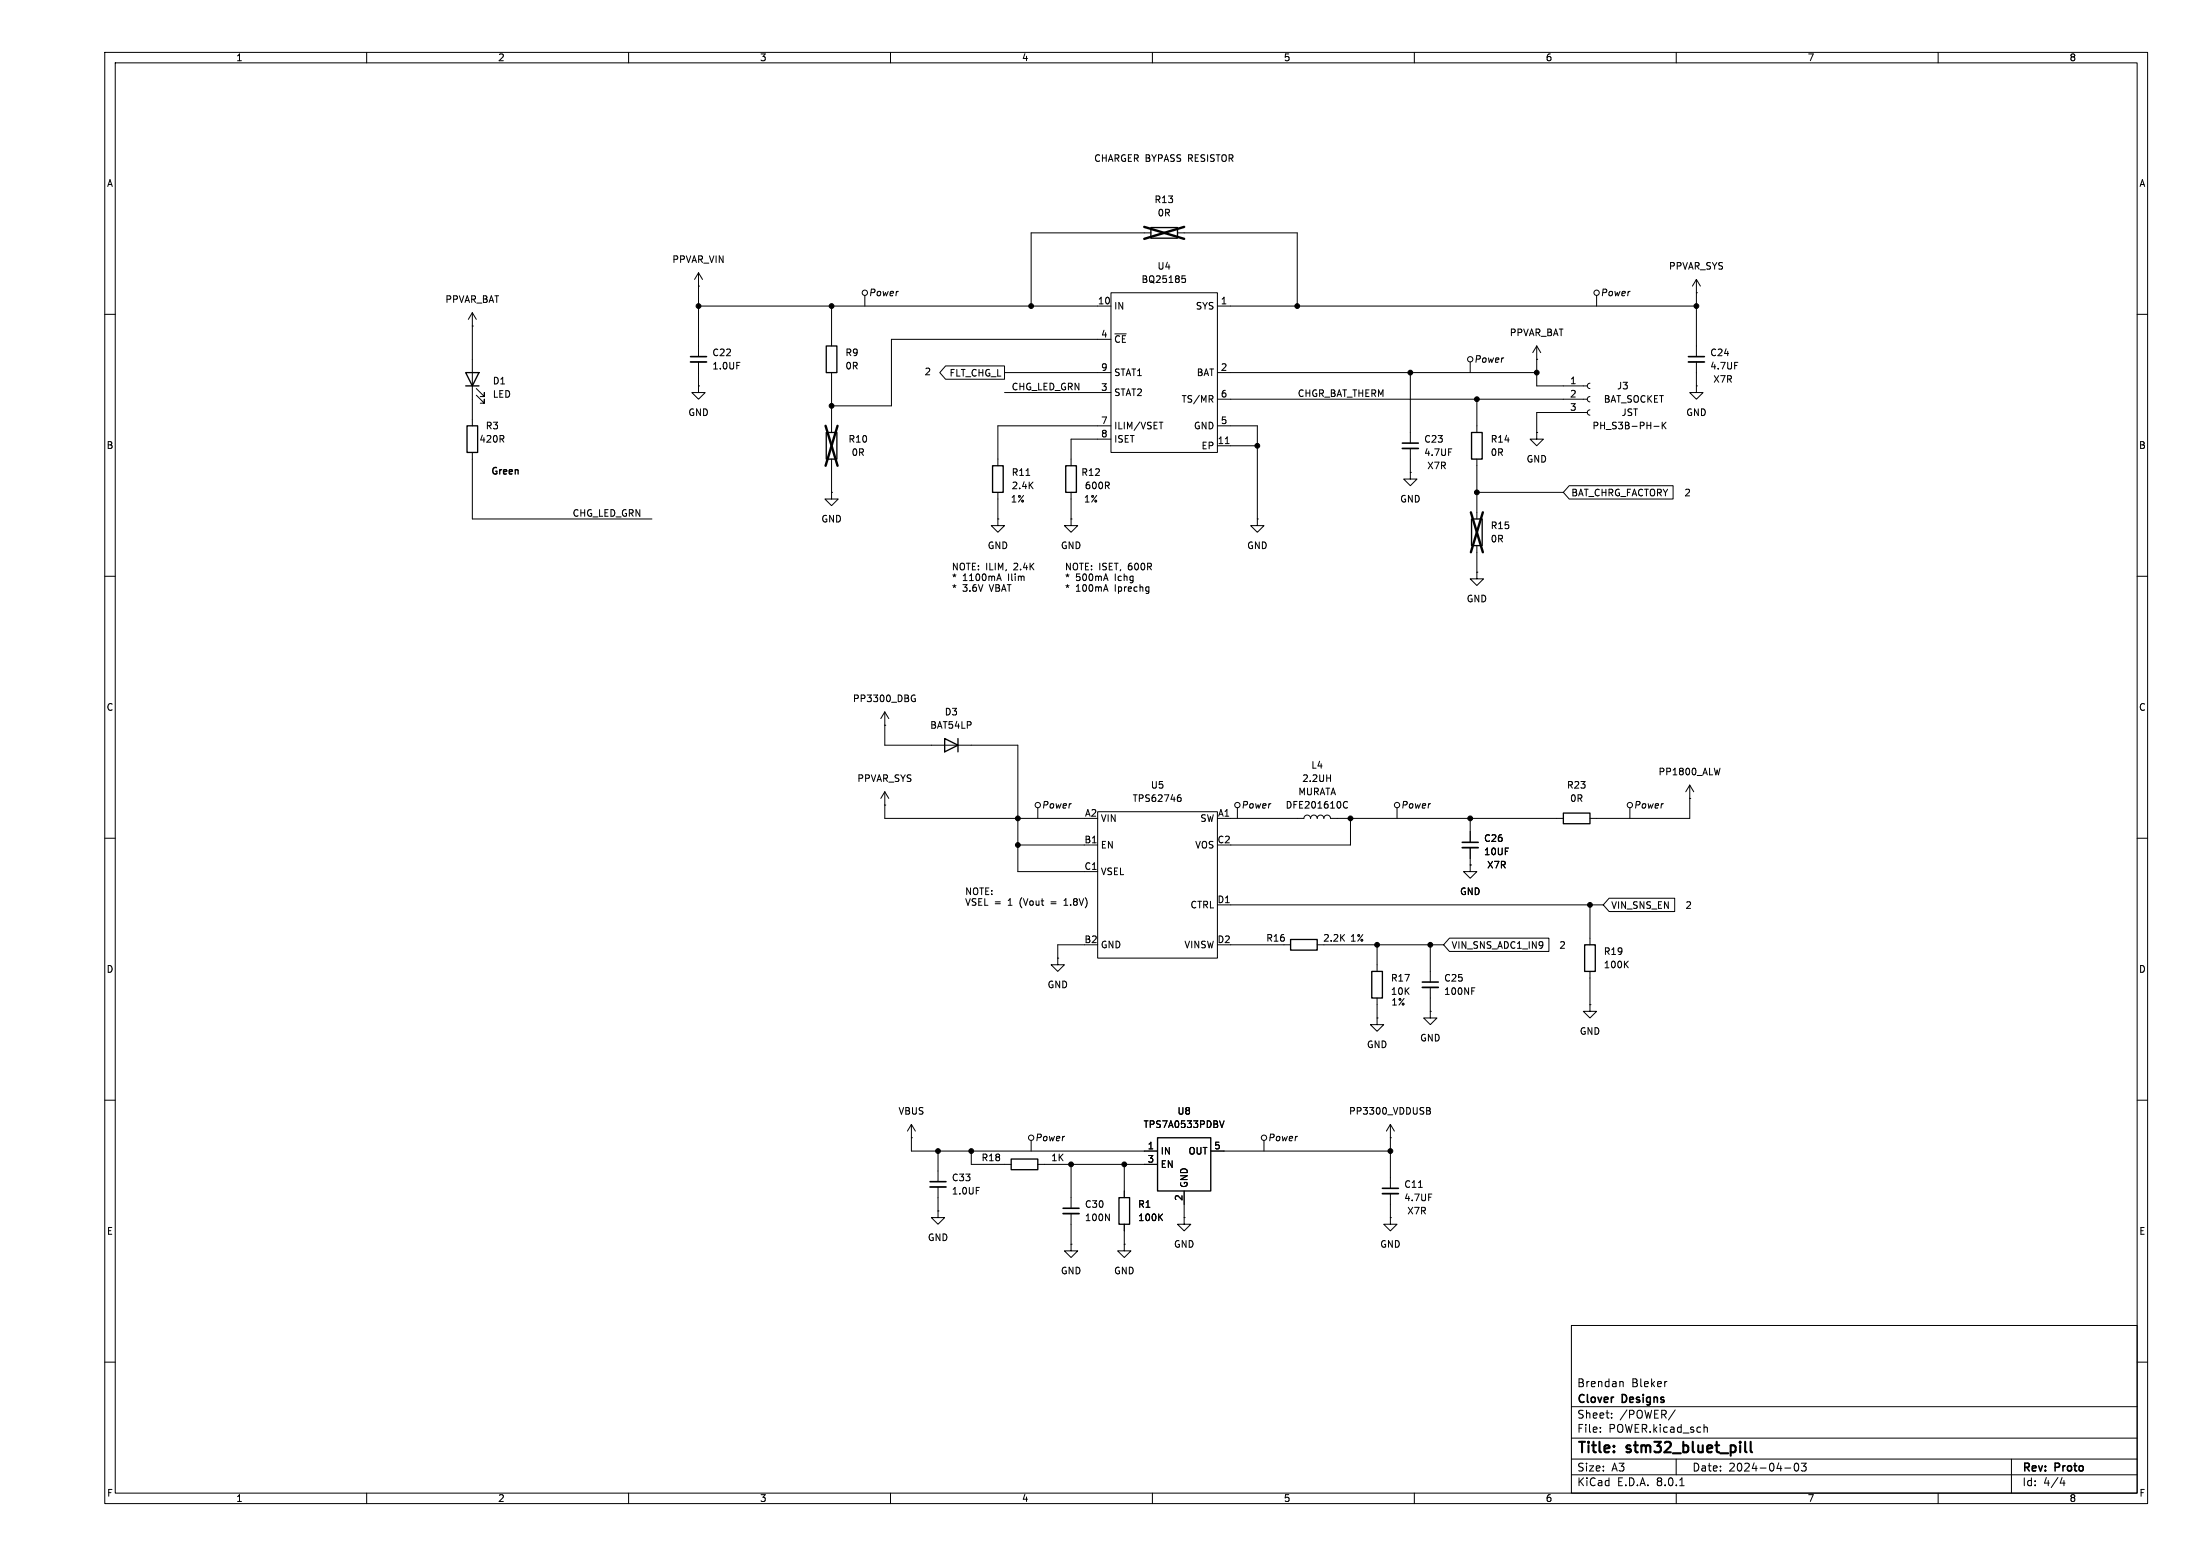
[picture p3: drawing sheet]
<svg xmlns="http://www.w3.org/2000/svg" width="420mm" height="297mm" viewBox="0 0 420 297" stroke-linecap="round" stroke-linejoin="round" font-family="sans-serif">
<g fill="none" stroke="#000" stroke-width=".19">
<path d="M20 10h390v277h-390zM22 12h386v273h-386zM70 10v2M120 10v2M170 10v2M220 10v2M270 10v2M320 10v2M370 10v2M20 60h2M90.2 59.7v21.6M90.2 59.7l-.8 1.3"/>
<path d="M90.2 59.7l.7 1.3M133.3 54.6h.1M133.3 58.4h78.8M133.3 52.1l-.7 1.2M133.3 52.1v16M133.3 52.1l.8 1.2M158.7 58.4v7.6M165.1 56.4v2M212.1 55.9h20.3v30.5h-20.3zM219.7 44.5h-22.9v13.9M224.8 44.5h22.8v13.9M225.7 52.6h.6"/>
<path d="M225.8 53.1h.3l.2 .3-.1 .5h-.4M232.4 58.4h91.4M304.8 56.4v2M323.8 55.9h.1M323.8 53.3l-.7 1.3M323.8 53.3v14.8M323.8 53.3l.8 1.3M408 60h2M90.2 62.2h.1M90.9 75.4l1.6 1.6v-.8v.8h-.8M90.9 74.2l1.6 1.5v-.8v.8h-.8M133.3 73.7v1.2h1.3l-1.3 1.3-1.2-1.3h1.2"/>
<path d="M133.3 73.7h.1M133.3 69.1v4.6M158.7 71.1v11.5M180.5 69.8h11.3v2.6h-11.3l-1.1-1.3zM191.8 71.1h20.3M191.8 74.9h20.3M212.1 64.8h-41.9v12.7h-11.5M231.1 76.2l.5 .6M231.5 75.6v.5M232.4 71.1h61M232.4 76.2h70.6M269.2 71.1v13.5"/>
<path d="M280.7 69.1v2M281.9 76.2v6.4M293.4 68.6h.1M293.4 66l-.8 1.3M293.4 66v7.7h9.6M293.4 66l.7 1.3M303 78.7h-9.6v3.9M303.5 78.2l-.3 .2-.2 .3 .2 .4 .3 .1M303.5 75.7l-.3 .1-.2 .4 .2 .4 .3 .1M303.5 73.2l-.3 .1-.2 .4 .2 .3 .3 .2M323.8 73.7v1.2h1.3l-1.3 1.3-1.2-1.3h1.2M323.8 73.7h.1"/>
<path d="M323.8 69.1v4.6M90.2 86.4v12.7h34.3M158.7 94v1.3h1.3l-1.3 1.2-1.2-1.2h1.2M158.7 94h.1M158.7 87.6v6.4M190.5 99.1v1.2h1.3l-1.3 1.3-1.3-1.3h1.3M190.5 99.1h.1M190.5 94v5.1M195.9 90.7h.7M204.5 99.1v1.2h1.2l-1.2 1.3-1.3-1.3h1.3M204.5 99.1h.1M204.5 94v5.1"/>
<path d="M212.1 83.8h-7.6v5.1M212.1 81.3h-21.6v7.6M221.3 80.6h.7M232.4 81.3h7.6v17.8M232.4 85.1h7.6M233.9 84.7h.7M240 99.1v1.2h1.3l-1.3 1.3-1.2-1.3h1.2M240 99.1h.1M269.2 90.2v1.2h1.3l-1.3 1.3-1.2-1.3h1.2M269.2 90.2h.1M269.2 85.6v4.6M281.9 87.6v11.5"/>
<path d="M281.9 94h16.5M293.4 82.6v1.2h1.2l-1.2 1.3-1.3-1.3h1.3M293.4 82.6h.1M299.6 92.7h19.8v2.6h-19.8l-1.2-1.3zM315.7 81.4h1M317.3 80.6v1.3M317.5 81.1l.5 .8M318 80.6l-.7 .7M20 110h2M190.4 110.5h.6M190.7 109.5l.4 1.3M281.9 109.2v1.3h1.3l-1.3 1.3-1.2-1.3h1.2"/>
<path d="M281.9 109.2h.1M281.9 104.1v5.1M408 110h2M168.9 138.4h.1M168.9 135.9l-.8 1.3M168.9 135.9v6.3h25.4v24.2h15.2M168.9 135.9l.8 1.3M174.2 132.7h.5M174.5 133.4h.2v.4l-.5 .1M20 160h2M168.9 153.7h.1M168.9 151.1v5.1h38.1"/>
<path d="M168.9 151.1l-.8 1.3M168.9 151.1l.8 1.3M198.1 154.2v2M209.5 154.9h22.9v28h-22.9zM225 152.2l.4 .1 .1 .1-.1 .5-.4 .1M225.4 151.7l-.4 .1M232.4 156.2h16.5a.64 .64 0 0 1 .7-.6 .64 .64 0 0 1 .6 .6 .64 .64 0 0 1 .6-.6 .64 .64 0 0 1 .7 .6 .64 .64 0 0 1 .6-.6 .64 .64 0 0 1 .6 .6 .64 .64 0 0 1 .7-.6 .64 .64 0 0 1 .6 .6h44.4M236.2 154.2v2M256.6 154.1l.3 .1 .3-.1M257.2 153.1l-.3-.1-.3 .2M257.8 156.2v5.1h-22.9M266.7 154.2v2"/>
<path d="M280.7 156.2v4.6M311.1 154.2v2M322.6 152.4h.1M322.6 149.9v6.3h-19.1M322.6 149.9l-.8 1.2M322.6 149.9l.7 1.2M328.4 146.6l-.3 1.3M408 160h2M194.3 161.3h15.2M203.1 172.8h.7M203.4 171.7l-.3 .2M232.4 172.7h73.7"/>
<path d="M276.7 179.1h19v2.5h-19l-1.1-1.3zM280.7 165.1v1.3h1.2l-1.2 1.2-1.3-1.2h1.3M280.7 165.1h.1M280.7 161.8v3.3M303.5 172.7v7.6M307.2 171.4h12.5v2.6h-12.5l-1.1-1.3zM201.9 182.9v1.3h1.3l-1.3 1.2-1.2-1.2h1.2M201.9 182.9h.1M207 180.3h-5.1v2.6M234.9 180.3h11.5M251.5 180.3h24.1M262.9 194.3v1.3h1.3l-1.3 1.3-1.3-1.3h1.3"/>
<path d="M262.9 194.3h.1M262.9 180.3v5.1M262.9 190.5v3.8M273 193v1.3h1.3l-1.3 1.3-1.2-1.3h1.2M273 193h.1M273 180.3v7.2M273 188.5v4.5M281 188.5h.6M303.5 191.8v1.2h1.3l-1.3 1.3-1.2-1.3h1.2M303.5 191.8h.1M303.5 185.4v6.4M310.3 184l.5 .7"/>
<path d="M310.8 183.5l-.7 .7M20 210h2M174 217.2h.1M174 214.6l-.8 1.3M174 214.6v5.1h47M174 214.6l.8 1.3M179.1 219.7v5.9M185.4 219.7v2.5h7.6M196.8 217.7v2M231.1 219.7h34.3M232.8 213.9l.5 1.3 .4-1.3M241.3 217.7v2"/>
<path d="M265.4 217.2h.1M265.4 214.6v12.2M265.4 214.6l-.7 1.3M265.4 214.6l.8 1.3M272.4 211.4l.6 .1v.3l-.2 .2M272.4 212h.4M272.8 212l.3 .2-.1 .3-.6 .2M408 210h2M179.1 231.1v1.3h1.2l-1.2 1.3-1.3-1.3h1.3M179.1 231.1h.1M179.1 226.6v4.5M198.1 222.2h22.9"/>
<path d="M204.5 237.5v1.3h1.2l-1.2 1.2-1.3-1.2h1.3M204.5 237.5h.1M204.5 222.2v8.4M204.5 231.6v5.9M211.1 231.7l.7 1.3v-1.3M214.6 237.5v1.3h1.3l-1.3 1.2-1.2-1.2h1.2M214.6 237.5h.1M214.6 222.2v6.4M214.6 233.7v3.8M221.4 232.3l.5 .7M221.9 231.7l-.7 .7M226.1 232.4v1.3h1.2l-1.2 1.2-1.3-1.2h1.3"/>
<path d="M226.1 232.4h.1M226.1 227.3v5.1M265.4 232.4v1.3h1.3l-1.3 1.2-1.2-1.2h1.2M265.4 232.4h.1M265.4 227.8v4.6M270.8 226.6h.7M20 260h2M300 253h108v32h-108zM408 260h2M300 278.5h108M300 274.5h108M300 268.5h108"/>
<path d="M305.5 273.2v.2M305.5 272.5v.1M307.7 270.5v.2M307.7 269.8v.1M309.4 263.7h.3l.2 .2v.8M318.2 263.7l-.3 .1M319.8 269.1l-1.3 1.9M320 278.5v3M325.4 272.5h.5v.9M342.7 279.4l.2-.1a.8 .8 0 0 1 .5 .7 .8 .8 0 0 1-.5 .8 1 1 0 0 1-.2-1.4zM343.9 279.3h.9l-.5 .6 .4 .1v.6l-.2 .2-.6-.2M384 278.5v6.5"/>
<path d="M70 285v2M120 285v2M170 285v2M220 285v2M270 285v2M300 281.5h108M320 285v2M320.7 283.6h.8M340.7 280.2h1.2M370 285v2M393.7 282l-.4 1.1h.9M394 282.6v1"/>
<circle cx="165.1" cy="55.9" r=".51"/>
<circle cx="304.8" cy="55.9" r=".51"/>
<circle cx="280.7" cy="68.6" r=".51"/>
<circle cx="198.1" cy="153.7" r=".51"/>
<circle cx="236.2" cy="153.7" r=".51"/>
<circle cx="266.7" cy="153.7" r=".51"/>
<circle cx="311.1" cy="153.7" r=".51"/>
<circle cx="196.9" cy="217.2" r=".51"/>
<circle cx="241.3" cy="217.2" r=".51"/>
</g>
<path d="M333.3 277.1l.1 .1M334.2 275.2v1.7l.3 .3" fill="none" stroke="#000" stroke-width=".4"/>
<g fill="none" stroke="#000" stroke-width=".25">
<path d="M219.7 43.4h5.1v2.1h-5.1zM88.9 71.1h2.5l-1.2 2.6zM88.9 73.7h2.5M157.7 66h2.1v5.1h-2.1zM89.2 81.3h2v5.1h-2zM157.7 82.6h2.1v5h-2.1zM189.5 88.9h2v5.1h-2zM203.5 88.9h2v5.1h-2zM280.9 82.6h2.1v5h-2.1zM280.9 99.1h2.1v5h-2.1zM180.3 141l2.6 1.2-2.6 1.3zM182.9 141v2.5"/>
<path d="M298.4 155.2h5.1v2h-5.1zM246.4 179.3h5.1v2.1h-5.1zM261.9 185.4h2v5.1h-2zM302.5 180.3h2v5.1h-2zM221 217.2h10.1v10.1h-10.1zM193 221.2h5.1v2.1h-5.1zM213.6 228.6h2v5.1h-2z"/>
</g>
<path d="M131.8 69.1h3.1M322.3 69.1h3.1M267.7 85.6h3.1M279.1 161.8h3.1M271.5 188.5h3.1M177.5 226.6h3.1M202.9 231.6h3.1M263.9 227.8h3.1" fill="none" stroke="#000" stroke-width=".33"/>
<path d="M131.8 68.1h3.1M322.3 68.1h3.1M267.7 84.6h3.1M279.1 160.8h3.1M271.5 187.5h3.1M177.5 225.6h3.1M202.9 230.6h3.1M263.9 226.8h3.1" fill="none" stroke="#000" stroke-width=".3"/>
<path d="M218.4 43.3l7.7 2.3M226.1 43.3l-7.7 2.3M157.6 81.3l2.3 7.6M159.9 81.3l-2.3 7.6M280.8 97.8l2.3 7.6M283.1 97.8l-2.3 7.6" fill="none" stroke="#000" stroke-width=".46"/>
<g fill="#000" stroke="#000" stroke-width=".19">
<circle cx="133.3" cy="58.4" r=".46"/>
<circle cx="158.7" cy="58.4" r=".46"/>
<circle cx="196.8" cy="58.4" r=".46"/>
<circle cx="247.6" cy="58.4" r=".46"/>
<circle cx="323.8" cy="58.4" r=".46"/>
<circle cx="158.7" cy="77.5" r=".46"/>
<circle cx="269.2" cy="71.1" r=".46"/>
<circle cx="281.9" cy="76.2" r=".46"/>
<circle cx="293.4" cy="71.1" r=".46"/>
<circle cx="240" cy="85.1" r=".46"/>
<circle cx="281.9" cy="94" r=".46"/>
<circle cx="194.3" cy="156.2" r=".46"/>
<circle cx="257.8" cy="156.2" r=".46"/>
<circle cx="280.7" cy="156.2" r=".46"/>
<circle cx="194.3" cy="161.3" r=".46"/>
<circle cx="303.5" cy="172.7" r=".46"/>
<circle cx="262.9" cy="180.3" r=".46"/>
<circle cx="273" cy="180.3" r=".46"/>
<circle cx="179.1" cy="219.7" r=".46"/>
<circle cx="185.4" cy="219.7" r=".46"/>
<circle cx="265.4" cy="219.7" r=".46"/>
<circle cx="204.5" cy="222.2" r=".46"/>
<circle cx="214.6" cy="222.2" r=".46"/>
</g>
<g font-size="2.8">
<text x="301" y="277.9">Title:</text>
<text x="310.6" y="277.9">stm32_bluet_pill</text>
</g>
<g font-size="2.1">
<text x="301" y="268.2">Clover</text>
<text x="301" y="265">Brendan</text>
<text x="309.7" y="268.2">Designs</text>
<text x="311.4" y="265">Bleker</text>
<text x="301" y="273.7">File:</text>
<text x="301" y="271">Sheet:</text>
<text x="307.1" y="273.7">POWER.kicad_sch</text>
<text x="309.2" y="271">/POWER/</text>
<text x="301" y="281.1">Size:</text>
<text x="307.6" y="281.1">A3</text>
<text x="323" y="281.1">Date:</text>
<text x="330" y="281.1">2024-04-03</text>
<text x="386" y="281.3">Rev:</text>
<text x="392.4" y="281.3">Proto</text>
<text x="301" y="283.9">KiCad</text>
<text x="308.7" y="283.9">E.D.A.</text>
<text x="316.3" y="283.9">8.0.1</text>
<text x="386" y="283.9">Id:</text>
<text x="390.1" y="283.9">4/4</text>
</g>
<g font-size="1.8">
<text x="45" y="11.9">1</text>
<text x="95" y="11.9">2</text>
<text x="145" y="11.9">3</text>
<text x="195" y="11.9">4</text>
<text x="245" y="11.9">5</text>
<text x="295" y="11.9">6</text>
<text x="345" y="11.9">7</text>
<text x="395" y="11.9">8</text>
<text x="20.3" y="35.9">A</text>
<text x="208.8" y="31.1">CHARGER BYPASS RESISTOR</text>
<text x="408.3" y="35.9">A</text>
<text x="220.3" y="39">R13</text>
<text x="220.9" y="41.5">0R</text>
<text x="128.3" y="50.4">PPVAR_VIN</text>
<text x="220.9" y="51.7">U4</text>
<text x="318.5" y="51.7">PPVAR_SYS</text>
<text x="84.9" y="58">PPVAR_BAT</text>
<text x="165.8" y="56.7">Power</text>
<text x="209.5" y="58.2">10</text>
<text x="212.6" y="59.3">IN</text>
<text x="217.8" y="54.2">BQ25185</text>
<text x="228.2" y="59.3">SYS</text>
<text x="233" y="58.2">1</text>
<text x="305.5" y="56.7">Power</text>
<text x="210.1" y="64.5">4</text>
<text x="212.6" y="65.6">~{CE}</text>
<text x="288.1" y="64.4">PPVAR_BAT</text>
<text x="135.9" y="70.7">1.0UF</text>
<text x="135.9" y="68.2">C22</text>
<text x="161.3" y="68.2">R9</text>
<text x="161.3" y="70.7">0R</text>
<text x="176.4" y="71.8">2</text>
<text x="210.1" y="70.9">9</text>
<text x="212.6" y="72">STAT1</text>
<text x="228.4" y="72">BAT</text>
<text x="233" y="70.9">2</text>
<text x="281.4" y="69.4">Power</text>
<text x="326.4" y="68.2">C24</text>
<text x="326.4" y="70.7">4.7UF</text>
<text x="94" y="73.6">D1</text>
<text x="94" y="76.1">LED</text>
<text x="181.2" y="72.1">FLT_CHG_L</text>
<text x="193" y="74.6">CHG_LED_GRN</text>
<text x="210.1" y="74.7">3</text>
<text x="212.6" y="75.8">STAT2</text>
<text x="225.5" y="77.1">TS/MR</text>
<text x="233" y="75.9">6</text>
<text x="247.6" y="75.9">CHGR_BAT_THERM</text>
<text x="299.6" y="73.4">1</text>
<text x="299.6" y="75.9">2</text>
<text x="306.1" y="77.1">BAT_SOCKET</text>
<text x="308.6" y="74.5">J3</text>
<text x="327" y="73.3">X7R</text>
<text x="92.6" y="82.1">R3</text>
<text x="131.3" y="79.6">GND</text>
<text x="210.1" y="81">7</text>
<text x="210.1" y="83.6">8</text>
<text x="212.6" y="82.1">ILIM/VSET</text>
<text x="227.8" y="82.1">GND</text>
<text x="233" y="81">5</text>
<text x="299.6" y="78.5">3</text>
<text x="303.9" y="82.1">PH_S3B-PH-K</text>
<text x="309.5" y="79.6">JST</text>
<text x="321.8" y="79.6">GND</text>
<text x="20.3" y="85.9">B</text>
<text x="91.4" y="84.7">420R</text>
<text x="161.9" y="84.7">R10</text>
<text x="162.5" y="87.2">0R</text>
<text x="212.6" y="84.7">ISET</text>
<text x="229.3" y="86">EP</text>
<text x="232.4" y="84.8">11</text>
<text x="271.8" y="84.7">C23</text>
<text x="271.8" y="87.2">4.7UF</text>
<text x="272.4" y="89.8">X7R</text>
<text x="284.5" y="84.7">R14</text>
<text x="284.5" y="87.2">0R</text>
<text x="291.3" y="88.5">GND</text>
<text x="408.2" y="85.9">B</text>
<text x="93.6" y="90.9">Green</text>
<text x="193" y="91">R11</text>
<text x="193" y="93.6">2.4K</text>
<text x="206.3" y="91">R12</text>
<text x="207" y="93.6">600R</text>
<text x="299.9" y="94.9">BAT_CHRG_FACTORY</text>
<text x="321.5" y="94.9">2</text>
<text x="109.2" y="98.7">CHG_LED_GRN</text>
<text x="156.7" y="99.9">GND</text>
<text x="192.9" y="96.1">1%</text>
<text x="206.8" y="96.1">1%</text>
<text x="267.2" y="96.1">GND</text>
<text x="284.5" y="101.2">R15</text>
<text x="188.5" y="105">GND</text>
<text x="202.4" y="105">GND</text>
<text x="238" y="105">GND</text>
<text x="284.5" y="103.7">0R</text>
<text x="181.6" y="109.1">NOTE: ILIM,</text>
<text x="181.6" y="111.1">*</text>
<text x="181.6" y="113.1">*</text>
<text x="183.7" y="111.1">1100mA</text>
<text x="183.7" y="113.1">3.6V</text>
<text x="189" y="113.1">VBAT</text>
<text x="192.5" y="111.1">Ilim</text>
<text x="193.6" y="109.1">2.4K</text>
<text x="203.2" y="109.1">NOTE: ISET,</text>
<text x="203.2" y="111.1">*</text>
<text x="203.2" y="113.1">*</text>
<text x="205.3" y="111.1">500mA</text>
<text x="205.3" y="113.1">100mA</text>
<text x="212.9" y="111.1">Ichg</text>
<text x="212.9" y="113.1">Iprechg</text>
<text x="215.5" y="109.1">600R</text>
<text x="279.9" y="115.2">GND</text>
<text x="20.3" y="135.9">C</text>
<text x="162.7" y="134.2">PP3300_DBG</text>
<text x="180.3" y="136.8">D3</text>
<text x="408.2" y="135.9">C</text>
<text x="177.5" y="139.3">BAT54LP</text>
<text x="163.6" y="149.5">PPVAR_SYS</text>
<text x="248.5" y="149.5">2.2UH</text>
<text x="250.2" y="146.9">L4</text>
<text x="316.5" y="148.2">PP1800_ALW</text>
<text x="198.8" y="154.5">Power</text>
<text x="207" y="156">A2</text>
<text x="216.1" y="153.3">TPS62746</text>
<text x="219.6" y="150.7">U5</text>
<text x="232.4" y="156">A1</text>
<text x="236.9" y="154.5">Power</text>
<text x="245.3" y="154.5">DFE201610C</text>
<text x="247.8" y="152">MURATA</text>
<text x="267.4" y="154.5">Power</text>
<text x="299" y="150.7">R23</text>
<text x="299.6" y="153.3">0R</text>
<text x="311.8" y="154.5">Power</text>
<text x="206.9" y="161">B1</text>
<text x="210.1" y="157.1">VIN</text>
<text x="229" y="157.1">SW</text>
<text x="232.3" y="161">C2</text>
<text x="283.2" y="160.9">C26</text>
<text x="206.9" y="166.1">C1</text>
<text x="210.1" y="162.2">EN</text>
<text x="210.1" y="167.2">VSEL</text>
<text x="228.1" y="162.2">VOS</text>
<text x="283.2" y="163.4">10UF</text>
<text x="283.8" y="166">X7R</text>
<text x="184.1" y="171">NOTE:</text>
<text x="184.1" y="173.1">VSEL =</text>
<text x="192.5" y="173.1">1</text>
<text x="194.9" y="173.1">(Vout</text>
<text x="201" y="173.1">=</text>
<text x="203.8" y="173.1">1.8V)</text>
<text x="227.2" y="173.6">CTRL</text>
<text x="232.3" y="172.5">D1</text>
<text x="278.6" y="171">GND</text>
<text x="307.5" y="173.7">VIN_SNS_EN</text>
<text x="321.7" y="173.7">2</text>
<text x="241.6" y="179.9">R16</text>
<text x="252.5" y="179.9">2.2K</text>
<text x="257.6" y="179.9">1%</text>
<text x="20.3" y="185.9">D</text>
<text x="206.9" y="180.1">B2</text>
<text x="210.1" y="181.2">GND</text>
<text x="226" y="181.2">VINSW</text>
<text x="232.3" y="180.1">D2</text>
<text x="277" y="181.3">VIN_SNS_ADC1_IN9</text>
<text x="297.6" y="181.3">2</text>
<text x="306.1" y="182.5">R19</text>
<text x="306.1" y="185">100K</text>
<text x="408.2" y="185.9">D</text>
<text x="199.9" y="188.8">GND</text>
<text x="265.4" y="187.6">R17</text>
<text x="265.4" y="190.1">10K</text>
<text x="275.6" y="187.6">C25</text>
<text x="275.6" y="190.1">100NF</text>
<text x="265.5" y="192.1">1%</text>
<text x="301.5" y="197.7">GND</text>
<text x="260.9" y="200.3">GND</text>
<text x="271" y="199">GND</text>
<text x="171.4" y="213">VBUS</text>
<text x="218.2" y="215.5">TPS7A0533PDBV</text>
<text x="224.7" y="213">U8</text>
<text x="257.4" y="213">PP3300_VDDUSB</text>
<text x="187.3" y="221.8">R18</text>
<text x="197.5" y="218">Power</text>
<text x="200.6" y="221.8">1K</text>
<text x="219" y="219.5">1</text>
<text x="219" y="222">3</text>
<text x="221.5" y="220.6">IN</text>
<text x="226.8" y="220.6">OUT</text>
<text x="231.7" y="219.5">5</text>
<text x="242" y="218">Power</text>
<text x="181.6" y="225.7">C33</text>
<text x="221.5" y="223.1">EN</text>
<text x="226.9" y="226.8" transform="rotate(-90 226.9 226.8)">GND</text>
<text x="268" y="226.9">C11</text>
<text x="181.6" y="228.2">1.0UF</text>
<text x="207" y="230.7">C30</text>
<text x="207" y="233.3">100N</text>
<text x="217.2" y="230.7">R1</text>
<text x="217.2" y="233.3">100K</text>
<text x="225.8" y="229.3" transform="rotate(-90 225.8 229.3)">2</text>
<text x="268" y="229.5">4.7UF</text>
<text x="268.6" y="232">X7R</text>
<text x="20.3" y="235.9">E</text>
<text x="177" y="237.1">GND</text>
<text x="224" y="238.4">GND</text>
<text x="263.4" y="238.4">GND</text>
<text x="408.3" y="235.9">E</text>
<text x="202.4" y="243.4">GND</text>
<text x="212.6" y="243.4">GND</text>
<text x="20.3" y="285.9">F</text>
<text x="45" y="286.9">1</text>
<text x="95" y="286.9">2</text>
<text x="145" y="286.9">3</text>
<text x="195" y="286.9">4</text>
<text x="245" y="286.9">5</text>
<text x="295" y="286.9">6</text>
<text x="345" y="286.9">7</text>
<text x="395" y="286.9">8</text>
<text x="408.3" y="285.9">F</text>
</g>
</svg>
